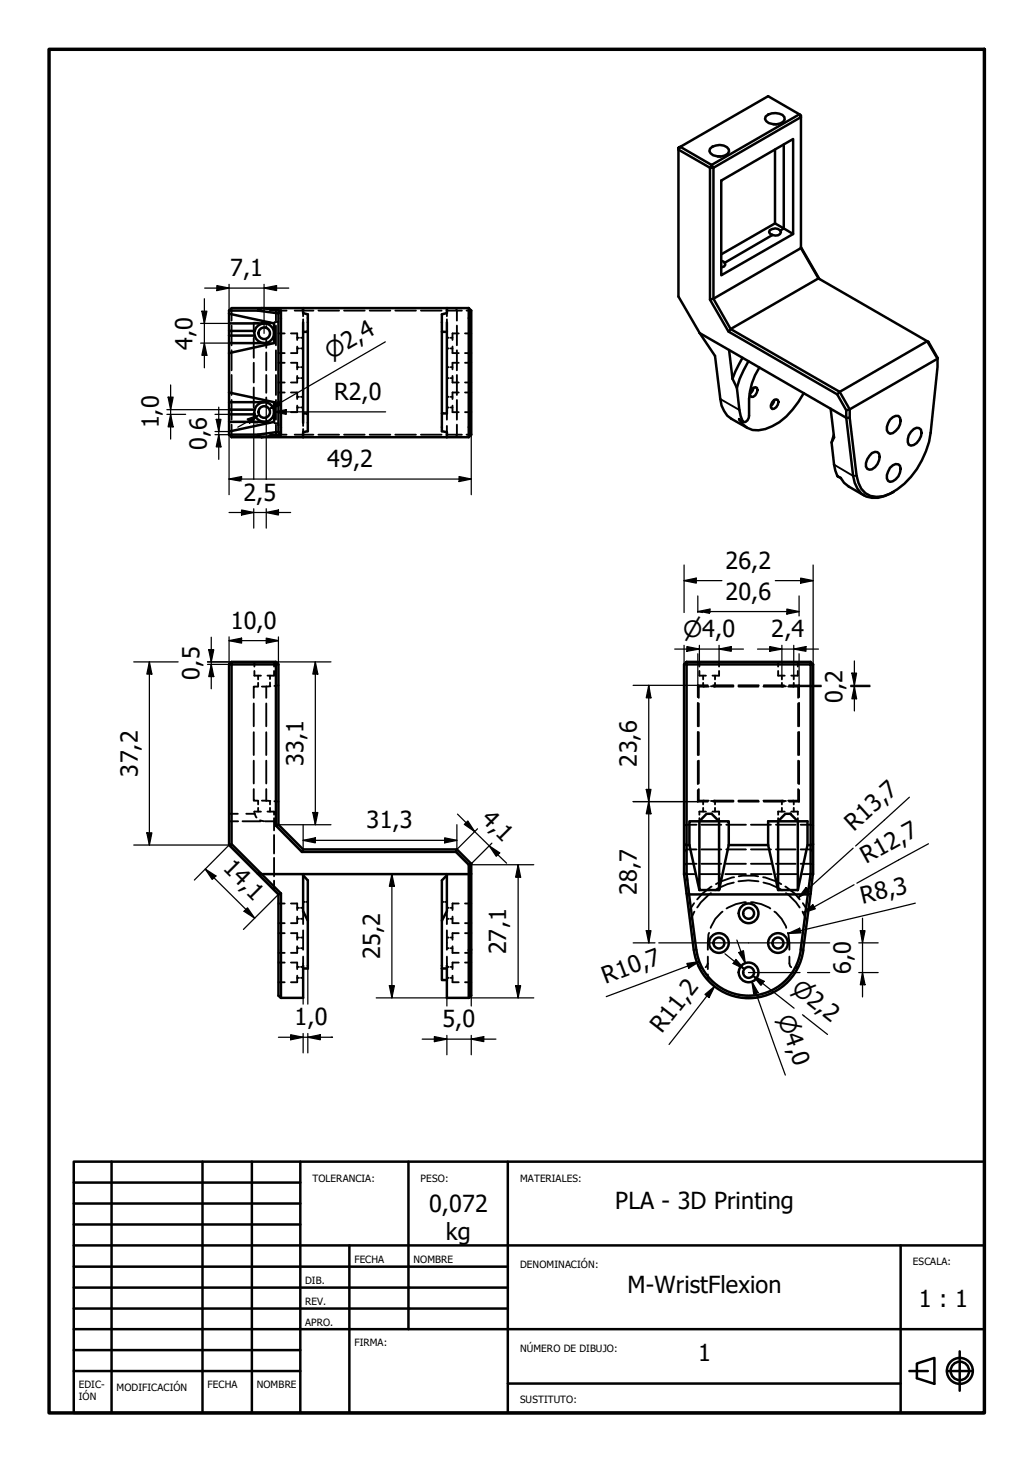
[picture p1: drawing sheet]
<svg xmlns="http://www.w3.org/2000/svg" width="210mm" height="297mm" viewBox="0 0 210 297" stroke-linecap="round" stroke-linejoin="round" font-family="sans-serif">
<!-- layer: Visible (ISO) -->
<g fill="none" stroke="#000" stroke-width=".51">
<path d="M137.9 30l.3-.2-.3 .6zM138.2 29.8l17.9-10.3 6.3 3.7-17.8 10.3zM144.3 30.2a2.61 2.61 0 0 1 3.8 .1v.5a2.14 2.14 0 0 1-2.4 .9l-.8-.2-.5-.3-.3-.5zM144.6 33.5l.4 .6h-.7zM145.9 31.8h.5M146.6 36.7l14.6-8.5v19.3l-14.6 8.4zM155.6 23.7a2.75 2.75 0 0 1 3.8 .1v.5a2.45 2.45 0 0 1-4-.1zM157.2 25.3h.5M159.3 29.4v17l-1.8-1v-15M146.6 53l.7 .4M147.3 53.4l.1 .4-.3 .4-.5 .1M157 47.7l-9.7 5.7"/>
<path d="M157.5 45.4l-10.9 6.3M158.6 46.8l.7-.4 1.9 1.1M158.6 46.8l.1 .4a1.16 1.16 0 0 1-1.7 .5M158.6 46.8a1.61 1.61 0 0 0-2.2 0l-.1 .4 .2 .3 .5 .2M162.8 50.4v-26.6l-.4-.6 .4 .2v.4l-17.8 10.3v26.6M162.8 50.2l3.7 6.5M162.8 50.4l3.5 6.2M162.8 50.4l-17.8 10.3M166.3 56.6l22.4 12.9 1.8 3.2v.2l-2.1-3.6-17.8 10.3M166.3 56.6l-17.8 10.3M46.5 79.7l9.2 2v4l-9.2 2M46.5 68.2h5.3a2.03 2.03 0 0 0 1.9 1.5h-7.2"/>
<path d="M46.5 65.7h7.2a2.03 2.03 0 0 0-1.9 1.5M46.5 63.1h5.9l4.2 .6M46.5 63.1l.6-.5h6l-.7 .5M46.5 63.1v4.1M46.5 68.2v13.5M46.5 63.7l9.2 2v4l-9.2 2M51.8 67.2h-5.3v1M51.8 67.2v1M53.7 65.7a2 2 0 0 1 2 2 2 2 0 0 1-2 2M56.6 63.7v24l.5 .6M57.1 63.1v25.2l-4 .5-.7-.5M57.1 63.1l-4-.5h8.5v1l.9 .3v3.5h-.9"/>
<path d="M57.1 63.1l-.5 .6M61.6 65.5v20.4M61.6 62.6h29.2M62.5 67.4v16.6M90.8 65.5v18.5h-1v-16.6M95.2 62.6l.6 .5v25.2l-.6 .5zM95.2 62.6h-4.4v1l-1 .3v3.5h1M142.2 67.7l5.9 3.4 .7 5.8M142.2 67.7l3.1 4.6 1.1 8.8a5.4 5.4 0 0 0 2.2 4l3.2 1.8M144.3 60.9l3.7 6.5M145 60.7l-.7 .2v-26.8l-6.4-3.7v29.8l4.3 7.5M145 60.7l3.5 6.2"/>
<path d="M148.1 71.1l20.7 11.9M148.5 66.9l-.5 .5 22.1 12.7 .5-.5M148.5 66.9l22.1 12.7M148.8 76.9l.9 1.9M150.9 72.7l-1.5 2.8-.6 1.4M152.1 73.4l-1.8 3.5-.6 1.9M153 78.9l.5-.2 .3 .1a1.37 1.37 0 0 1-1.1 1.8 1.18 1.18 0 0 1 .3-1.7zM153.1 78.8l-.1 .5-.6 .7M154.3 74.7a14.5 14.5 0 0 0-2.1 9.7 1.21 1.21 0 0 1-1.1 1.4l-.2-.3-.4-1-.3-1.2-.5-4.5M163.3 79.9a14 14 0 0 1-7.8 7.3 4.2 4.2 0 0 1-5.3-2.1l.8 .6M170.6 79.6l2.1 3.6M46.5 81.7h7.2a2.03 2.03 0 0 0-1.9 1.5h-5.3z"/>
<path d="M46.5 83.2v4.5M46.5 84.2h5.3a2.03 2.03 0 0 0 1.9 1.5h-7.2M46.5 87.7v.6M46.5 88.3l.6 .5h48.1M51.8 83.2v1M53.7 81.7a2 2 0 0 1 2 2 2 2 0 0 1-2 2M56.6 87.7l-4.2 .6h-5.9M61.6 84h.9v3.6l-.9 .2v1M89.8 84v3.6l1 .2v1M157.3 81.3l.4-.2 .4 .2a1.37 1.37 0 0 1-1.2 1.8 1.24 1.24 0 0 1 .4-1.8zM157.4 81.3l-.4 .9-.3 .3M169.4 88.4l-.4 1.5 .5 4.5 .6 2.2 .8 .5"/>
<path d="M170.1 80.1l1.9 3.3 .7-.2M170.8 97.1l.7 1 1 .8 3.1 1.8M172 84.9l-3.2-1.9 .7 5.9-.5 1M172 84.9l1.4 11.8a5.1 5.1 0 0 0 2.6 4.2 6.3 6.3 0 0 0 5.6-1M172 84.9h.7M172 83.4v1.5M172.7 83.2l17.8-10.3v1.7l-1.4 13.3a16.6 16.6 0 0 1-8.3 12.4 4.8 4.8 0 0 1-5-.1l-.8-.9-.6-1.2-.3-1.5-1.4-11.7zM177.2 92.1l.6-.3 .5 .1a1.81 1.81 0 0 1 0 2.4l-.5 .6-.6 .5h-.5l-.5-.2a2.14 2.14 0 0 1 .5-2.6zM180.8 95l.6-.5 .6-.2h.6a1.77 1.77 0 0 1 0 2.5 1.62 1.62 0 0 1-2.1 .9 2.33 2.33 0 0 1 .3-2.7zM180.8 85.3l.6-.5 .6-.3h.6a1.81 1.81 0 0 1 0 2.4l-1.2 1.1-.6 .1-.3-.2a2.24 2.24 0 0 1 .3-2.6zM185.7 87.2l.5-.3 .6 .1a1.64 1.64 0 0 1 0 2.4 1.58 1.58 0 0 1-2.1 .9 2.58 2.58 0 0 1 1-3.1zM46.5 135l.6-.5v.5z"/>
<path d="M46.5 135v36.7M47.1 134.5h9l.5 .5h-.5v-.5M56.6 135v32.6M139 135v42.6M139.5 134.5v.5h-.5l.5-.5h25.2M164.7 134.5l.5 .5h-.5zM165.2 135v36.5M46.5 171.7l10.1 10M46.5 171.7l.6-.2 6 6.1-.7-.1M56.1 167.8l5.2 5.3M56.6 167.6l-.5 .2v-32.8h-9v36.5M56.6 167.6l5 5"/>
<path d="M61.6 172.6l-.3 .5h31.3l.2-.5M61.6 177.8l.9 1.1v17.9h-.9M61.6 172.6h31.2M61.6 177.6h29.2M90.8 177.8l-1 1.1v17.9M92.6 173.1l2.6 2.6 .6-.2M92.8 172.6l3 2.9M95.2 175.7v1.9h-4.4v7.6l-1 1.9M95.8 175.5v26.8l-.6 .4M95.8 177.5l-.6 .1v25.1M139 177.6l2 15.4M139 171.5l1.1 .2"/>
<path d="M139.5 177.5l-.5 .1M140.1 171.7v-4.8h2l1.5-1.6h1l1.5 1.6h2v4.8M140.1 171.7l2 9.1v-13.9h4v13.9l2-9.1M148.1 171.7h8M156.1 166.9h2v13.9l-2-9.1zM159.6 165.3h1l1.5 1.6h-4zM162.1 166.9h2v4.8l-2 9.1zM164.1 171.7h.6M164.7 171.7v-36.7h-25.2v42.5l.5 4.2h24.1M164.7 171.7v5.8l-.6 4.2M164.7 171.7l.5-.2v6.1l-.5 3.9M164.7 177.5l.5 .1"/>
<path d="M56.6 181.7v20.6l.5 .4M57.1 181.5l-4-3.9h8.5v7.6l.9 1.9M57.1 181.5v21.2M57.1 181.5l-.5 .2M61.6 196.2v6.5h-4.5M89.8 196.8v2.3h1M89.8 196.8h1M90.8 196.2v6.5h4.4M139.5 181.5l.5 .2 1.5 11.3M142.1 180.8h4M158.1 180.8h4M164.1 181.7l-1.4 11.3a10.7 10.7 0 0 1-10.6 9.3 10.7 10.7 0 0 1-10.6-9.3"/>
<path d="M164.7 181.5l-1.5 11.5a11.2 11.2 0 0 1-11.1 9.8 11.2 11.2 0 0 1-11.1-9.8M164.7 181.5l-.6 .2"/>
<circle cx="53.7" cy="67.7" r="1.17"/>
<circle cx="53.7" cy="83.7" r="1.17"/>
<circle cx="146.1" cy="191.6" r="1.11"/>
<circle cx="146.1" cy="191.6" r="2"/>
<circle cx="152.1" cy="197.6" r="1.11"/>
<circle cx="152.1" cy="185.6" r="1.11"/>
<circle cx="152.1" cy="185.6" r="2"/>
<circle cx="152.1" cy="197.6" r="2"/>
<circle cx="158.1" cy="191.6" r="1.11"/>
<circle cx="158.1" cy="191.6" r="2"/>
</g>
<!-- layer: Visible fina (ISO) -->
<path d="M146.4 81.1l3.8 2.2M150.2 85.1l.7 .4M169.5 94.4l3.9 2.3 .7-.1M170.1 96.6l.7 .5" fill="none" stroke="#000" stroke-width=".38"/>
<!-- layer: Oculto (ISO) -->
<g fill="none" stroke="#000" stroke-width=".38">
<path d="M47.1 62.6v.2M47.1 62.9v2.2M47.1 66.2v4M47.1 71.2v4M47.1 76.2v4M51.6 68.6v4.1M51.6 73.7v4M51.6 78.7v4.1M52.4 65.6h-.8v2M52.4 63.1h1.3M53.2 65.6h.9M54.1 66.3v.3"/>
<path d="M54.1 68.8v1.9M54.1 71.6v3.6M54.1 76.2v3.6M54.9 63.1h1.4M54.9 65.5l-.8 .1v.4M56.1 62.8v-.2l.2 .2M56.1 62.9v2.2M56.1 66.2v4M56.1 71.2v4M56.1 76.2v4M56.4 62.9l.2 .4M56.4 63.1h1.8"/>
<path d="M56.6 63.5v.2M56.6 67.7h1.2M56.6 71.7h1.2M56.6 79.7h1.2M56.6 73.7h1.2M56.6 77.7h1.2M56.6 65.4l-.8 .1M59.1 67.7h1.3v1.4M59.1 73.7h1.3v1.3M59.1 79.7h1.3v1.4M59.9 63.1h3.8M60.4 70.4v1.3h-1.3"/>
<path d="M60.4 76.4v1.3h-1.3M60.4 76.8h.4M60.4 74.6h.4M60.4 70.8h.4M60.4 68.6h.4M61.2 76.8h.4M61.2 74.6h.4M61.2 70.8h.4M61.2 68.6h.4M61.3 62.6l.2 .2M61.5 62.9l.1 .2M61.6 63.6v.6"/>
<path d="M61.6 64.9v.6M64.7 63.1h4.2M69.9 63.1h4.2M75.1 63.1h4.2M80.3 63.1h4.2M85.5 63.1h4.2M90.7 63.1h3.2M90.8 63.6v.6M90.8 64.9v.6M90.8 76.8h.4M90.8 74.6h.4M90.8 70.8h.4"/>
<path d="M90.8 68.6h.4M91.6 76.8h.3M91.6 74.6h.3M91.6 70.8h.3M91.6 68.6h.3M91.9 70.4v1.3h1.3M91.9 76.4v1.3h1.3M92.6 62.6l.1 .2M92.8 62.9v2.2M92.8 66.2v4M92.8 71.2v4M92.8 76.2v4"/>
<path d="M93.2 67.7h-1.3v1.4M93.2 73.7h-1.3v1.3M93.2 79.7h-1.3v1.4M94.5 67.7h1.3M94.5 71.7h1.3M94.5 79.7h1.3M94.5 73.7h1.3M94.5 77.7h1.3M94.8 63.1h1M47.1 81.3v4M47.1 86.3v2.2M47.1 88.6v.2"/>
<path d="M51.6 83.8v2h.8M52.4 88.3h1.3M53.2 85.8h.9M54.1 85.5v.3l.8 .1M54.1 80.8v1.8M54.1 84.8v.3M54.9 88.3h1.2v.2M55.8 86h.8M56.1 86.3v2h.2M56.1 88.6v.2l.2-.2M56.1 81.3v4M56.6 87.7v.2"/>
<path d="M56.6 88.1v.2h-.2M56.6 83.7h1.2M58.2 88.3h-1.6l-.2 .2M59.9 88.3h3.8M60.4 82.4v1.3h-1.3M60.4 82.8h.4M60.4 80.6h.4M61.2 82.8h.4M61.2 80.6h.4M61.5 88.6l-.2 .2M61.6 85.9v.6M61.6 87.2v.6"/>
<path d="M61.6 88.3l-.1 .2M64.7 88.3h4.2M69.9 88.3h4.2M75.1 88.3h4.2M80.3 88.3h4.2M85.5 88.3h4.2M90.7 88.3h3.2M90.8 84v1.3M90.8 86.5v1.3M90.8 82.8h.4M90.8 80.6h.4M91.6 82.8h.3"/>
<path d="M91.6 80.6h.3M91.9 82.4v1.3h1.3M92.7 88.6l-.1 .2M92.8 81.3v4M92.8 86.3v2.2M94.5 83.7h1.3M94.8 88.3h1M51.7 134.5v.9M51.7 136.3v1h1.3M52.4 139.5h-.8v2.3M52.5 137.3v.7M52.5 138.7v.8"/>
<path d="M53.2 139.5h.9M54.1 139.5v2.3M54.9 137.3v.7M54.9 138.7v.7M54.9 139.4l-.8 .1M55.7 134.5v.9M55.7 136.3v1h-1.3M56.6 139.2l-.8 .2M141.8 139.2v2.5M141.8 139.2h2M141.8 139.2l.1 .2M141.9 139.4l.1 .1"/>
<path d="M142 139.5h2M142 139.5v2.3M142.1 136.3v1h1.3M142.1 134.5v.9M142.9 137.3v.7M142.9 138.7v.8M143.7 139.4l-.8 .1M144.5 139.4l.7 .1M144.9 139.2h4.1M145 139.5h4M145.3 137.3v.7M145.3 138.7v.8"/>
<path d="M146.1 136.3v1h-1.3M146.1 134.5v.9M150.1 139.5h4M150.1 139.2h4.1M155.1 139.5h4.1M155.2 139.2h4.1M158.1 136.3v1h1.3M158.1 134.5v.9M158.9 137.3v.7M158.9 138.7v.8M159.7 139.4l-.8 .1M160.1 139.5h2.1"/>
<path d="M160.3 139.2h2.1M160.5 139.4l.7 .1M161.3 137.3v.7M161.3 138.7v.8M162.1 136.3v1h-1.3M162.1 134.5v.9M162.2 139.5v2.3M162.2 139.4v.1M162.4 139.2v2.5M162.4 139.2l-.1 .2M51.6 142.9v4.7M51.6 148.8v4.6"/>
<path d="M51.6 154.5v4.7M54.1 142.9v4.7M54.1 148.8v4.6M54.1 154.5v4.7M141.8 142.8v4.8M141.8 148.7v4.7M141.8 154.6v4.7M142 142.9v4.7M142 148.8v4.6M142 154.5v4.7M162.2 142.9v4.7M162.2 148.8v4.6"/>
<path d="M162.2 154.5v4.7M162.4 142.8v4.8M162.4 148.7v4.7M162.4 154.6v4.7M46.5 165.3h1.8M46.5 166.9h1.9M49.3 166.9h3.7M50 165.3h1.8l.3 .8M51.6 160.3v2.4h.8M51.7 165.2v.1M52.5 162.7v.7M52.5 164.1v.8"/>
<path d="M52.8 166.7l.9 .2M53 164.9h-1.3v.1M53.2 162.7h.9M53.8 166.9h1.9M54.1 162.7h.8M54.1 160.3v2.4M54.4 164.9h1.3v.6M54.9 162.7v.7M54.9 164.1v.8M55.7 166.2v2.5M55.7 169.7v3.7M55.7 174.3v3.7"/>
<path d="M55.7 178.9v1.9M55.8 162.8l.8 .1M139.2 177.5l-.2 .1h2.1M139.2 172.9l-.2 .2M139.2 175.6l-.2 .1M139.2 167.7l-.2 .1M139.3 177.5h.2l.2 1.4M141.5 175.5l-2.2 .1M141.5 172.6h-2l-.2 .2M141.5 167.6h-2.2M141.8 160.5v2.4M141.8 162.9h2"/>
<path d="M141.9 162.8l-.1 .1M142 162.7h2M142 162.7h-.1M142 160.3v2.4M142.1 177.6h4.2M142.1 166.2v.7M142.5 175.5h4.1M142.5 172.6h4.1M142.5 167.6h4.1M142.9 162.7v.7M142.9 164.1v.8M142.9 162.7h.8"/>
<path d="M143.4 164.9h-1.3v.6M144.8 164.9h1.3v.6M144.9 162.9h4.1M145 162.7h4M145.2 162.7h-.7M145.3 162.7v.7M145.3 164.1v.8M146.1 166.2v.7M147.4 177.6h4.2M147.6 175.5h4M147.6 172.6h4M147.6 167.6h4"/>
<path d="M149.1 179.3l-1.3 .3-2 .9-.4 .4M149.2 178.2l-2.6 .9-1.1 .5M150.1 179.1l2-.2 2 .2M150.1 162.7h4M150.1 162.9h4.1M150.1 178l.8-.1 3.2 .1M152.6 175.5h4.1M152.6 172.6h4.1M152.6 167.6h4.1M152.6 177.6h4.2M155.1 178.2l2.6 .9 1 .5M155.1 179.3l1.3 .3 2 .9 .5 .4"/>
<path d="M155.1 162.7h4.1M155.2 162.9h4.1M157.7 175.5h4M157.7 172.6h4M157.7 167.6h4M157.9 177.6h4.2M158.1 166.2v.7M158.9 162.7v.7M158.9 164.1v.8M158.9 162.7h.8M159.4 164.9h-1.3v.6M160.1 162.7h2.1"/>
<path d="M160.3 162.9h2.1M160.8 164.9h1.3v.6M161.2 162.7h-.7M161.3 162.7v.7M161.3 164.1v.8M162.1 166.2v.7M162.2 162.7h.1M162.2 160.3v2.4M162.3 162.8l.1 .1M162.4 160.5v2.4M162.7 175.5l2.1 .1M162.7 172.6h2l.1 .2"/>
<path d="M162.7 167.6h2.1M164.8 177.5h-.1l-.2 1.4M165 177.5l.2 .1h-2.1M165 172.9l.2 .2M165 167.7l.2 .1M165 175.6l.2 .1M56.6 189.6h1.2M56.6 193.6h1.2M56.6 183.6h1.2M56.6 187.6h1.2M56.6 195.6h1.2M56.6 199.6h1.2"/>
<path d="M59.1 183.6h1.3v1.3M59.1 189.6h1.3v1.3M59.1 195.6h1.3v1.3M60.4 186.7h.4M60.4 184.5h.4M60.4 198.7h.4M60.4 196.5h.4M60.4 192.6h.4M60.4 190.5h.4M60.4 186.2v1.4h-1.3M60.4 192.3v1.3h-1.3M60.4 198.2v1.4h-1.3"/>
<path d="M61.2 186.7h.4M61.2 184.5h.4M61.2 198.7h.4M61.2 196.5h.4M61.2 192.6h.4M61.2 190.5h.4M61.6 189v4M61.6 185.2v2.6M61.6 194.4v1.5M61.6 196v.2M61.6 183.2h.3M62.2 183.2h.3"/>
<path d="M89.8 183.2h.3M90.4 183.2h.4M90.8 185.2v2.6M90.8 189v4M90.8 194.4v1.5M90.8 196v.2M90.8 186.7h.4M90.8 184.5h.4M90.8 198.7h.4M90.8 196.5h.4M90.8 192.6h.4M90.8 190.5h.4"/>
<path d="M91.6 186.7h.3M91.6 184.5h.3M91.6 198.7h.3M91.6 196.5h.3M91.6 192.6h.3M91.6 190.5h.3M91.9 192.3v1.3h1.3M91.9 186.2v1.4h1.3M91.9 198.2v1.4h1.3M93.2 189.6h-1.3v1.3M93.2 183.6h-1.3v1.3M93.2 195.6h-1.3v1.3"/>
<path d="M94.5 189.6h1.3M94.5 193.6h1.3M94.5 183.6h1.3M94.5 187.6h1.3M94.5 195.6h1.3M94.5 199.6h1.3M139.8 180.3l.2 1.4M141 183.5l-1 1.7M141.1 185.2l-.9 1.9M141.9 196.2l.7 .5M143.8 195.8l-.4 .7M143.8 194.4v2.5"/>
<path d="M143.8 198v1.1M144.1 189.5l-.1 .4-.2 3.1M144.5 181.5l-2.1 1.8-.7 1.1M144.6 180.1l-1.9 1.4-1 1.2M146.8 185.2a6.7 6.7 0 0 0-2.4 3.3M151.6 183.3a8.3 8.3 0 0 0-4 1.3M152.6 183.3a7.8 7.8 0 0 1 3.9 1.3M157.4 185.2a6.7 6.7 0 0 1 2.4 3.3M159.6 180.1l1.9 1.4 1 1.2M159.7 181.5l.5 .3 1.5 1.5 .8 1.1M160.1 189.5l.3 2.1v1.4M160.4 194.4v1.4l.1 .5 .3 .2"/>
<path d="M162.3 196.2l-.3 .4-.4 .1M163.1 185.2l.9 1.9M163.1 183.5l1.1 1.7M164.3 180.3l-.2 1.4"/>
</g>
<!-- layer: Borde (ISO) -->
<path d="M10 10h190v277.1h-190z" fill="none" stroke="#000" stroke-width=".7"/>
<g fill="none" stroke="#000" stroke-width=".51">
<path d="M15 236h185v51.1h-185zM22.7 236v51.1M41.1 236v51.1M51.2 236v51.1M61 236v51.1M83 236v34.1M103.2 236v51.1M15 257.4h88.2M15 248.8h46M15 244.5h46M15 240.3h46M15 253h185"/>
<path d="M71 253v34.1M183 253v34.1M15 278.6h46M15 265.9h88.2M15 261.6h88.2M15 274.3h46M15 270.1h185M184.8 278.6h3.7M186.3 277l3.6-1.1v5.3l-3.6-1.2zM192.4 278.6h5.3M195 274.6v8M103.2 281.1h79.8"/>
<circle cx="195" cy="278.5" r="2.64"/>
<circle cx="195" cy="278.5" r="1.87"/>
</g>
<!-- layer: Cota (ISO) -->
<g fill="none" stroke="#000" stroke-width=".25">
<path d="M41.6 58.5h17.1M44.1 58l2.4 .5-2.4 .5zM46.5 57.8v5.9M53.7 58.5l2.5-.5v1zM53.7 57.8v9.9M34.7 78.2v11M40.8 65.7h14.9M40.8 69.7h14.9M41 63.2h1l-.5 2.5zM41.5 69.7l.5 2.5h-1zM41.5 60.7v14M78.3 69.5l-23.6 13.6 2.2-1.3"/>
<path d="M33.9 83.2h12.6M33.9 84.2h3.8M34.2 80.7h1l-.5 2.5zM34.7 84.2l.5 2.5h-1zM43.7 88.3h2.8v12.2M43.7 84.2h2.8M43.7 87.7h2.8M43.9 85.2h1l-.5 2.5zM44.4 88.3l.5 2.5h-1zM44.4 82.7v10.6M46.5 97.3h49.3M46.5 97.3l2.6-.5v.6"/>
<path d="M46.5 97.3l2.2 .4M50.2 85.1l2.4-.8-1.9 1.7zM51.6 86.1v11.3M52.6 84.3l-4.3 2.5M53.7 81.7l1 .3M54.1 82.6v14.8M54.7 83.1l1.9-1.6 .5 .8zM55.7 83.7l2.5-.5v1zM55.7 83.7h22.7M55.7 83.7h.1M93.3 96.8l2.5 .5-2.5 .5zM95.8 88.3v12.2"/>
<path d="M46.5 104.1h12.6M49.1 103.6l2.5 .5-2.5 .5zM51.6 103.4v3.9M54.1 104.1l2.5-.5v1zM54.1 103.4v3.9M139 118l2.5-.5v1zM139 118h7.7M139 114.8v9.6M157.5 118h7.7M162.7 117.5l2.5 .5-2.5 .5zM165.2 114.8v20.2M27.2 134.5h9"/>
<path d="M30.4 134.5l.5 2.5h-1.1zM30.4 134.5v37.2M42.2 134.5h4.9M42.2 135h4.9M42.4 132h1l-.5 2.5zM42.9 135l.5 2.5h-1zM42.9 129.5v10.4M46.5 130.2l2.6-.5v1zM46.5 130.2h10.1M46.5 129.4v5.6M54.1 129.7l2.5 .5-2.5 .5zM56.1 134.5h11.1"/>
<path d="M56.6 129.4v5.6M64.1 134.5l.5 2.5h-1zM64.1 134.5v33.1M131.8 139.2l.5 2.6h-1zM131.8 139.2v52.4M137.1 131.9h14M139 131.1v3.9M139.6 131.4l2.5 .5-2.5 .4zM141.8 132.8v6.4h-13.1M141.8 124.3h20.6M141.8 124.3l2.5-.6v.7M141.8 124.3l.9 .1"/>
<path d="M141.8 121.1v3.3M142.1 131.1v3.4M146.1 131.9l2.5-.5v.9zM146.1 131.1v3.4M153.9 131.9h12.4M156.4 131.4l2.5 .5-2.5 .4zM158.9 131.1v6.2M159.9 123.7l2.5 .6-2.5 .5zM161.3 131.9l2.5-.5v.9zM161.3 131.1v6.2M162.2 139.5h4.7M162.4 132.8v6.4h4.5"/>
<path d="M162.4 121.1v4M172.8 139.2h4M172.8 139.5h4M173.1 136.8h1l-.5 2.4zM173.6 139.5l.5 2.5h-1zM173.6 134.3v10.1M27.2 171.7h19.3l-7 7.1M29.8 169.2h1.1l-.5 2.5zM41.7 176.6l2.2 1.4-.8 .7zM41.7 176.6l10.1 9.9M56.6 167.6h10.6M61.6 170.7l2.5-.5v1z"/>
<path d="M61.6 170.7h31.2M61.6 167.6v5M63.6 165.1h1l-.5 2.5zM79.6 177.6l.5 2.5h-1zM79.6 177.6v25.1M90.4 170.2l2.4 .5-2.4 .5zM92.8 167.6v5l4.2-4.2M93 165.4l9.9 10M94.4 167.5l.7-.7 1.4 2.2zM95.2 175.7h13.3M99.4 171.9l2.1 1.4-.7 .7zM99.9 171.3l-4.1 4.2"/>
<path d="M105.3 175.7l.5 2.5h-1zM105.3 175.7v27M128.7 162.9h13.1M131.3 160.4h1l-.5 2.5zM131.8 162.9l.5 2.4h-1zM173.4 172.3l-11.2 10.1M173.5 179.8l-10.3 5.7M184.8 162l-10.9 9.9M188.7 171.4l-14.6 8M50.3 184.5l1.5 2-2.2-1.3zM56.6 181.7l-7.1 7.1M62.5 196.2v7.8"/>
<path d="M128.7 191.6h4.4M131.3 189.1h1l-.5 2.5zM133.9 191.6h34.7M139.6 195.8l2.5-.4-2.1 1.3zM142.1 195.4l-18.9 7.1M147.3 193.8l4 3.1M149.5 194.9l1.8 2-2.3-1.1zM149.7 191l1.7 4.7M150.1 193.5l1-.3 .3 2.5zM152.1 197.6h1.5M152.8 199.4l1.3 2.3-.9 .3zM153 198.2l2.3 1.2-.7 .8z"/>
<path d="M153.7 197.6h8.9M154.9 199.8l-1.9-1.6 8.4 6.6M160.1 189.7l2.4-1.1 .3 .9zM163.2 185.5l2-1.7 .5 .8zM163.8 180.3l.7 .8-2.3 1.3zM164.1 197.6h4.5M174.5 197.6h3.9M174.5 191.6h3.9M174.8 189.1h1l-.5 2.5zM175.3 197.6l.5 2.5h-1zM175.3 186.5v16.1M186 183.5l-25.9 6.2"/>
<path d="M56.6 210.7h11M59.1 210.2l2.5 .5-2.5 .6zM61.6 202.7v1.3M61.6 210v3.9M62.5 210.7l2.6-.5v1.1zM62.5 210v3.9M76.5 202.7h14.3v1.7M79.1 200.3h1l-.5 2.4zM85.8 211.1h15M88.3 210.6l2.5 .5-2.5 .5zM90.8 210.4v3.9M95.2 202.7h13.3"/>
<path d="M95.8 211.1l2.5-.5v1zM95.8 202.3v2.1M95.8 210.4v3.9M104.8 200.3h1l-.5 2.4zM143.3 202l1.9-1.6-1.1 2.3zM145.2 200.4l-9.2 11.8M153.6 201.8l-.8-2.4 6.8 19M163.1 206.2l5 4"/>
</g>
<g fill="#000">
<path d="M44.1 58l2.4 .5-2.4 .5zM53.7 58.5l2.5-.5v1zM41 63.2h1l-.5 2.5zM41.5 69.7l.5 2.5h-1zM34.2 80.7h1l-.5 2.5zM34.7 84.2l.5 2.5h-1zM43.9 85.2h1l-.5 2.5zM44.4 88.3l.5 2.5h-1zM46.5 97.3l2.6-.5v1zM50.2 85.1l2.4-.8-1.9 1.7zM54.7 83.1l1.9-1.6 .5 .8zM55.7 83.7l2.5-.5v1z"/>
<path d="M93.3 96.8l2.5 .5-2.5 .5zM49.1 103.6l2.5 .5-2.5 .5zM54.1 104.1l2.5-.5v1zM139 118l2.5-.5v1zM162.7 117.5l2.5 .5-2.5 .5zM30.4 134.5l.5 2.5h-1.1zM42.4 132h1l-.5 2.5zM42.9 135l.5 2.5h-1zM46.5 130.2l2.6-.5v1zM54.1 129.7l2.5 .5-2.5 .5zM64.1 134.5l.5 2.5h-1zM139.6 131.4l2.5 .5-2.5 .4z"/>
<path d="M141.8 124.3l2.5-.6v1.1zM146.1 131.9l2.5-.5v.9zM156.4 131.4l2.5 .5-2.5 .4zM159.9 123.7l2.5 .6-2.5 .5zM161.3 131.9l2.5-.5v.9zM173.1 136.8h1l-.5 2.4zM131.8 139.2l.5 2.6h-1zM173.6 139.5l.5 2.5h-1zM29.8 169.2h1.1l-.5 2.5zM41.7 176.6l2.2 1.4-.8 .7zM63.6 165.1h1l-.5 2.5zM61.6 170.7l2.5-.5v1z"/>
<path d="M90.4 170.2l2.4 .5-2.4 .5zM94.4 167.5l.7-.7 1.4 2.2zM99.4 171.9l2.1 1.4-.7 .7zM105.3 175.7l.5 2.5h-1zM131.3 160.4h1l-.5 2.5zM131.8 162.9l.5 2.4h-1zM50.3 184.5l1.5 2-2.2-1.3zM79.6 177.6l.5 2.5h-1zM131.3 189.1h1l-.5 2.5zM139.6 195.8l2.5-.4-2.1 1.3zM149.5 194.9l1.8 2-2.3-1.1zM150.1 193.5l1-.3 .3 2.5z"/>
<path d="M153 198.2l2.3 1.2-.7 .8zM160.1 189.7l2.4-1.1 .3 .9zM163.8 180.3l.7 .8-2.3 1.3zM163.2 185.5l2-1.7 .5 .8zM174.8 189.1h1l-.5 2.5zM59.1 210.2l2.5 .5-2.5 .6zM62.5 210.7l2.6-.5v1.1zM79.1 200.3h1l-.5 2.4zM88.3 210.6l2.5 .5-2.5 .5zM95.8 211.1l2.5-.5v1zM104.8 200.3h1l-.5 2.4zM143.3 202l1.9-1.6-1.1 2.3z"/>
<path d="M152.8 199.4l1.3 2.3-.9 .3zM175.3 197.6l.5 2.5h-1z"/>
</g>
<g font-size="4.8">
<text x="46.8" y="56.1">7,1</text>
<text x="39.1" y="71" transform="rotate(-90 39.1 71)">4,0</text>
<text x="67.9" y="81.3">R2,0</text>
<text x="32.3" y="87" transform="rotate(-90 32.3 87)">1,0</text>
<text x="42" y="91.4" transform="rotate(-90 42 91.4)">0,6</text>
<text x="66.5" y="94.9">49,2</text>
<text x="49.5" y="101.7">2,5</text>
<text x="147.4" y="115.6">26,2</text>
<text x="147.4" y="121.8">20,6</text>
<text x="46.9" y="127.8">10,0</text>
<text x="156.7" y="129.5">2,4</text>
<text x="40.5" y="138.1" transform="rotate(-90 40.5 138.1)">0,5</text>
<text x="171.2" y="142.7" transform="rotate(-90 171.2 142.7)">0,2</text>
<text x="61.7" y="155.7" transform="rotate(-90 61.7 155.7)">33,1</text>
<text x="129.4" y="155.8" transform="rotate(-90 129.4 155.8)">23,6</text>
<text x="28" y="157.8" transform="rotate(-90 28 157.8)">37,2</text>
<text x="97.5" y="166.6" transform="rotate(45 97.5 166.6)">4,1</text>
<text x="74.5" y="168.3">31,3</text>
<text x="173.5" y="169" transform="rotate(-42 173.5 169)">R13,7</text>
<text x="45.1" y="176.6" transform="rotate(45 45.1 176.6)">14,1</text>
<text x="176" y="175.6" transform="rotate(-29 176 175.6)">R12,7</text>
<text x="129.4" y="181.9" transform="rotate(-90 129.4 181.9)">28,7</text>
<text x="175.3" y="183.6" transform="rotate(-13 175.3 183.6)">R8,3</text>
<text x="77.2" y="194.9" transform="rotate(-90 77.2 194.9)">25,2</text>
<text x="102.9" y="193.9" transform="rotate(-90 102.9 193.9)">27,1</text>
<text x="172.9" y="197.9" transform="rotate(-90 172.9 197.9)">6,0</text>
<text x="123.1" y="200" transform="rotate(-21 123.1 200)">R10,7</text>
<text x="59.8" y="208.3">1,0</text>
<text x="89.9" y="208.7">5,0</text>
<text x="134.5" y="210.2" transform="rotate(-52 134.5 210.2)">R11,2</text>
<text x="125" y="245.6">PLA - 3D Printing</text>
<text x="87.2" y="246.2">0,072</text>
<text x="90.6" y="252">kg</text>
<text x="127.5" y="262.7">M-WristFlexion</text>
<text x="186.7" y="265.6">1 : 1</text>
<text x="141.9" y="276.5">1</text>
</g>
<g font-size="4.6">
<text x="67.2" y="73.1" transform="rotate(-30 67.2 73.1)">⌀2,4</text>
<text x="138.8" y="129.5">⌀4,0</text>
<text x="160.7" y="201.3" transform="rotate(38 160.7 201.3)">⌀2,2</text>
<text x="158" y="206.9" transform="rotate(70 158 206.9)">⌀4,0</text>
</g>
<g font-size="2">
<text x="63.5" y="240.1">TOLERANCIA:</text>
<text x="85.5" y="240.1">PESO:</text>
<text x="105.7" y="240.1">MATERIALES:</text>
<text x="72" y="256.6">FECHA</text>
<text x="84" y="256.6">NOMBRE</text>
<text x="105.7" y="257.6">DENOMINACIÓN:</text>
<text x="185.5" y="257">ESCALA:</text>
<text x="62" y="260.8">DIB.</text>
<text x="62" y="265.1">REV.</text>
<text x="62" y="269.4">APRO.</text>
<text x="72" y="273.5">FIRMA:</text>
<text x="105.7" y="274.6">NÚMERO DE DIBUJO:</text>
<text x="16" y="282.1">EDIC-</text>
<text x="16" y="284.5">IÓN</text>
<text x="23.7" y="282.6">MODIFICACIÓN</text>
<text x="42.2" y="282.1">FECHA</text>
<text x="52.2" y="282.1">NOMBRE</text>
<text x="105.7" y="285.1">SUSTITUTO:</text>
</g>
</svg>
